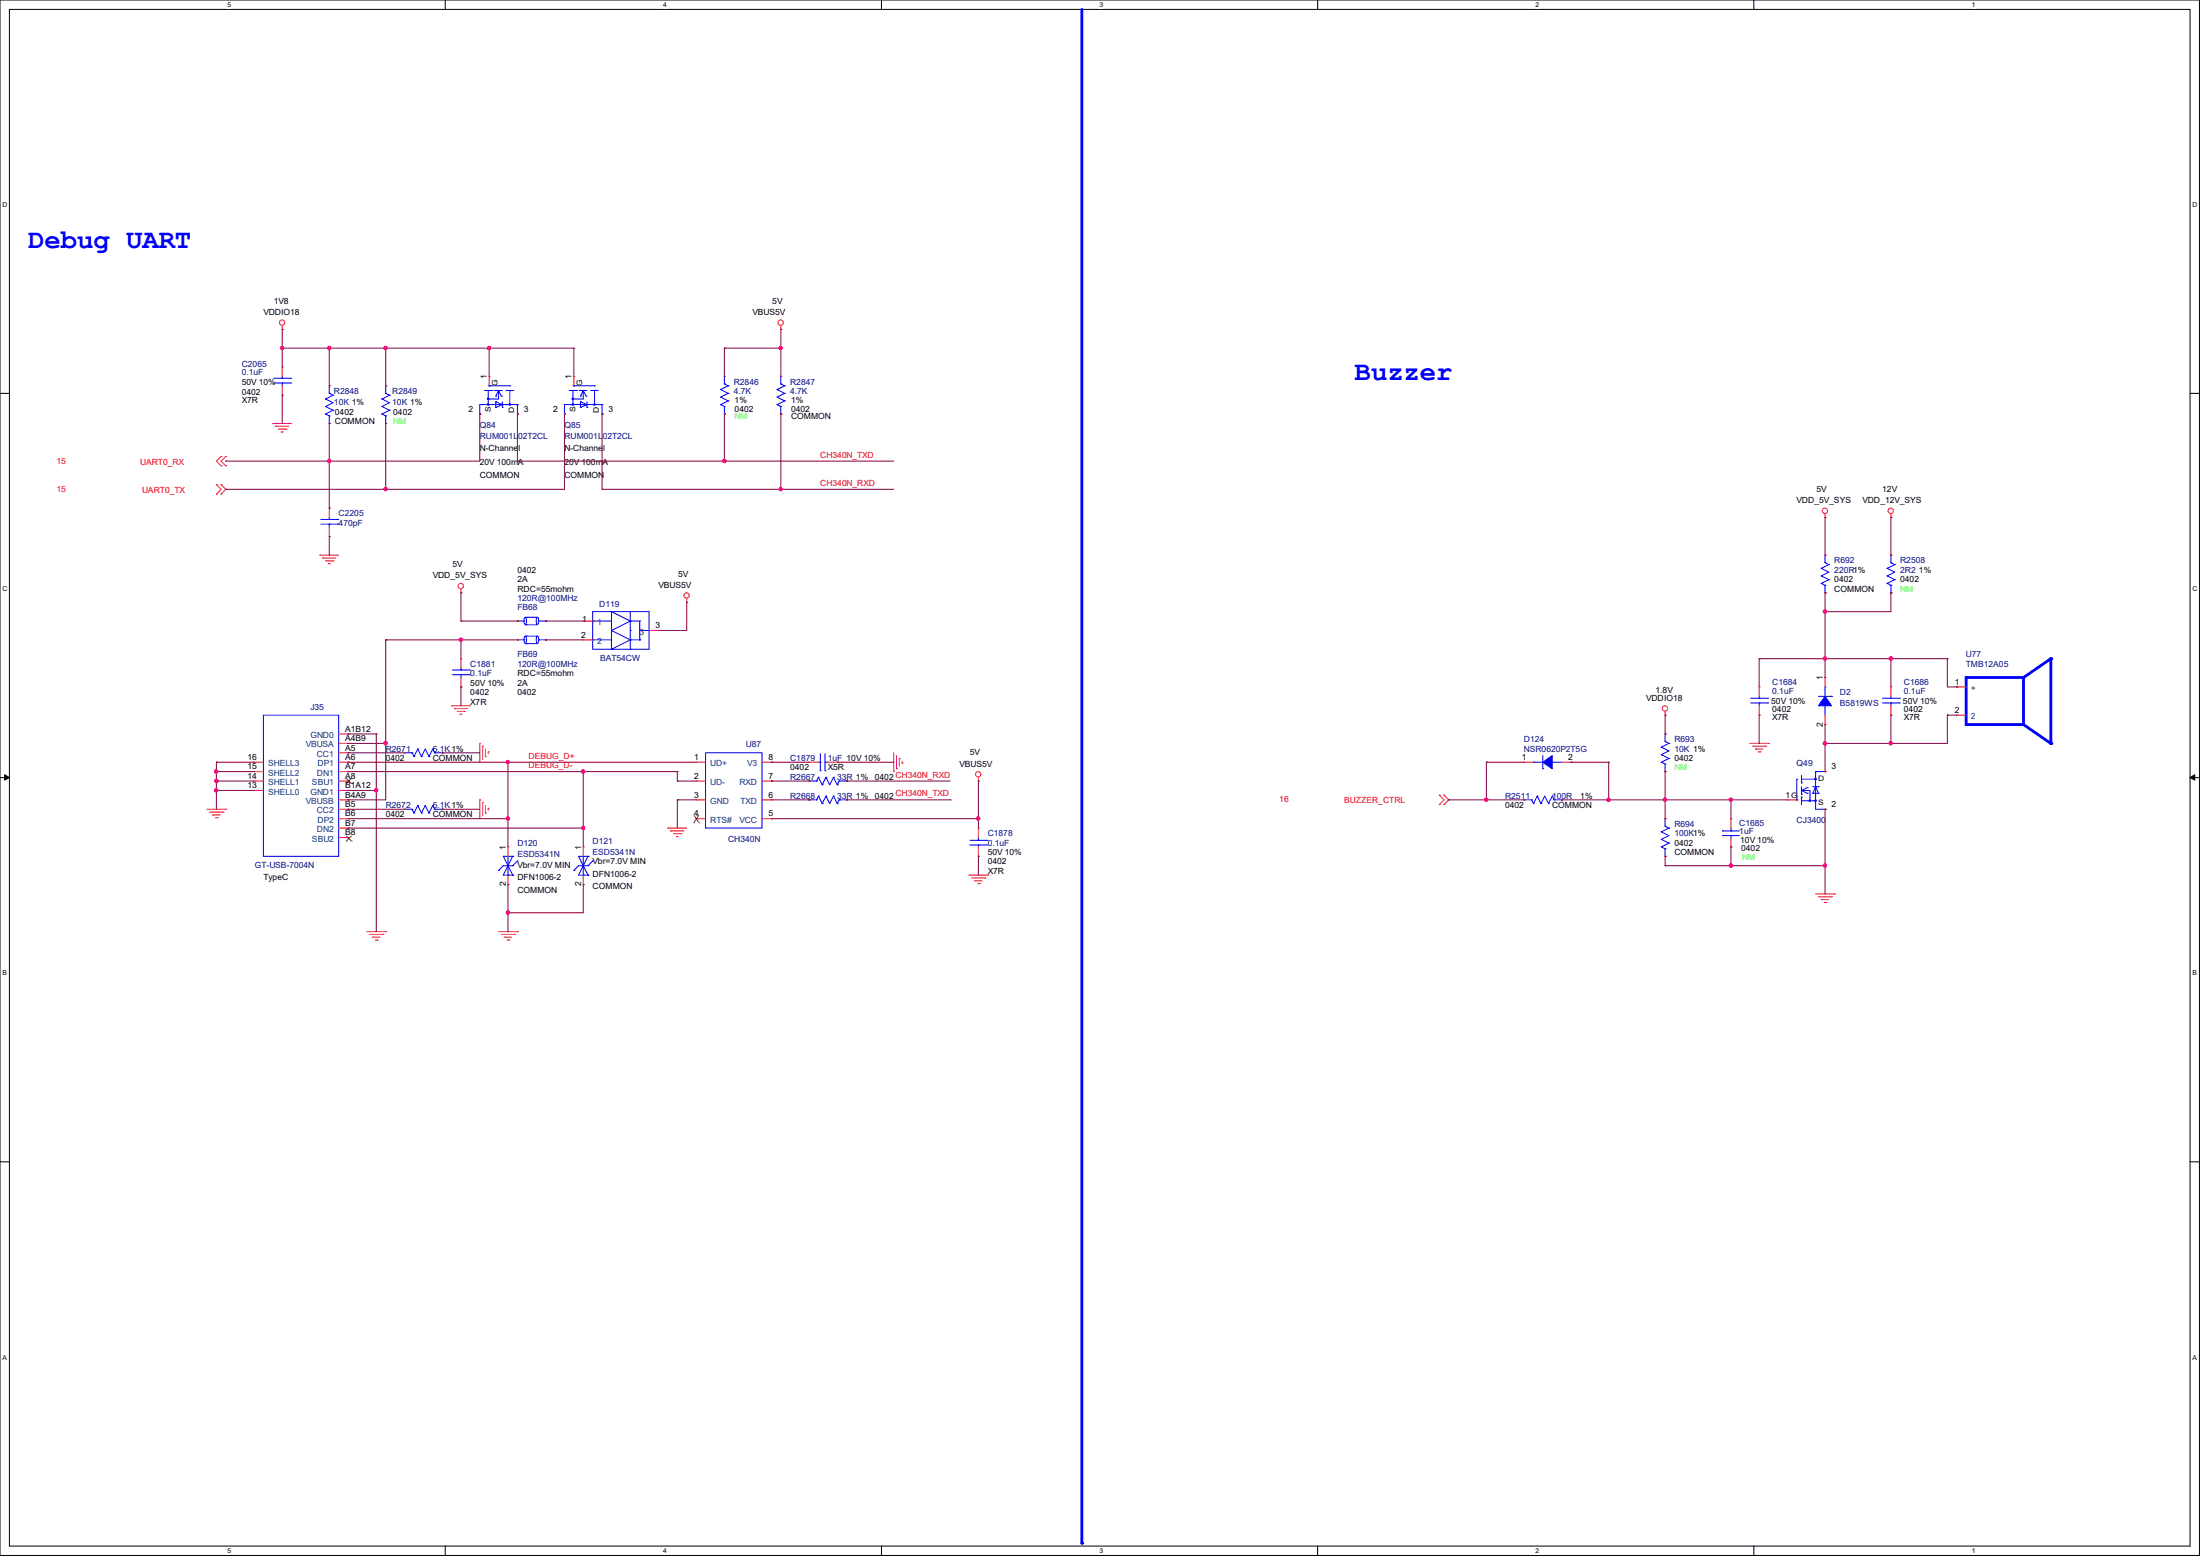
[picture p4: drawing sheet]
<svg xmlns="http://www.w3.org/2000/svg" width="297mm" height="210mm" viewBox="0 0 297 210" stroke-linecap="round" stroke-linejoin="round" font-family="sans-serif">
<path d="M0 0h296.9v209.9h-296.9zM1.3 1.3h294.4v207.4h-294.4z" fill="none" stroke="#000" stroke-width=".14"/>
<g fill="#fff">
<path d="M30.7 .1h.5v1h-.5z"/>
<path d="M30.7 208.8h.5v1h-.5z"/>
</g>
<path d="M60.1 0v1.3M60.1 208.7v1.2" fill="none" stroke="#000" stroke-width=".14"/>
<g fill="#fff">
<path d="M89.5 .1h.5v1h-.5z"/>
<path d="M89.5 208.8h.5v1h-.5z"/>
</g>
<path d="M119 0v1.3M119 208.7v1.2" fill="none" stroke="#000" stroke-width=".14"/>
<g fill="#fff">
<path d="M148.4 .1h.5v1h-.5z"/>
<path d="M148.4 208.8h.5v1h-.5z"/>
</g>
<path d="M177.9 0v1.3M177.9 208.7v1.2" fill="none" stroke="#000" stroke-width=".14"/>
<g fill="#fff">
<path d="M207.3 .1h.5v1h-.5z"/>
<path d="M207.3 208.8h.5v1h-.5z"/>
</g>
<path d="M236.8 0v1.3M236.8 208.7v1.2" fill="none" stroke="#000" stroke-width=".14"/>
<g fill="#fff">
<path d="M266.2 .1h.5v1h-.5z"/>
<path d="M266.2 208.8h.5v1h-.5z"/>
<path d="M.3 27.2h.7v1h-.7z"/>
<path d="M296 27.2h.6v1h-.6z"/>
<path d="M.3 79h.7v1h-.7z"/>
<path d="M296 79h.6v1h-.6z"/>
</g>
<path d="M0 53.1h1.3M295.7 53.1h1.2" fill="none" stroke="#000" stroke-width=".14"/>
<g fill="#fff">
<path d="M.3 130.9h.6v1h-.6z"/>
<path d="M296 130.9h.6v1h-.6z"/>
</g>
<path d="M0 104.9h1.3M295.7 104.9h1.2" fill="none" stroke="#000" stroke-width=".14"/>
<path d="M.6 104.6l.7 .3-.7 .4zM295.7 104.9l.6-.3v.7z" fill="#000" stroke="#000" stroke-width=".14"/>
<g fill="#fff">
<path d="M.3 182.7h.6v1h-.6z"/>
<path d="M296 182.7h.5v1h-.5z"/>
</g>
<path d="M0 156.8h1.3M295.7 156.8h1.2" fill="none" stroke="#000" stroke-width=".14"/>
<path d="M146 1.3v207" fill="none" stroke="#00f" stroke-width=".38"/>
<circle cx="146" cy="208.3" r=".19" fill="#00f"/>
<g fill="none" stroke="#f00" stroke-width=".14">
<path d="M36.8 57.1h.1M36.8 57.1h2.6M37.2 57.5h.1M37.2 57.5h1.8M37.6 57.9h1M38 58.3h.1M38 58.3h.2M38.1 44.4h.1M38.1 49.5h.1M38.1 53.3h.1M38.1 43.9v.5M38.1 49.5v1.3"/>
<path d="M38.1 52.1v1.2M38.6 57.9h.1M44.4 57.1h.1M44.4 52.1h.1M52.1 57.1h.1M52.1 52.1h.1M97.8 50.8h.1M97.8 55.9h.1M105.4 44.4h.1M105.4 43.9v.5M29.2 66.7h.1M29.2 65.4h.1"/>
<path d="M29.2 65.4l.6 .6-.6 .7M29.8 62.9h.1M29.8 61.6h.1M29.8 65.4h.1M29.8 66.7h.1M29.8 61.6l-.6 .6 .6 .7M29.8 65.4l.7 .6-.7 .7M30.5 62.9h.1M30.5 61.6h.1M30.5 61.6l-.7 .6 .7 .7M43.2 74.9h.1M43.2 74.9h2.5"/>
<path d="M43.6 75.3h.1M43.6 75.3h1.7M43.9 75.7h1.1M44.3 76.1h.1M44.3 76.1h.3M44.4 68.6h.1M44.4 72.4h.1M44.4 68.6v1.2M44.4 71.1v1.3M45 75.7h.1M62.2 79.5v.5M246.4 69.8h.1"/>
<path d="M246.4 74.9h.1M246.4 69.3v.5M255.3 69.8h.1M255.3 69.3v.5M45.7 99.1h1.3M47 99.1h.1M61 95.2h.1M61 95.2h2.5M61.3 95.6h.1M61.3 95.6h1.8M61.7 96h1M62.1 96.4h.1"/>
<path d="M62.1 96.4h.3M62.2 80h.1M62.7 96h.1M69.8 86.4h.1M73.7 86.4h.1M92.7 81.3h.1M92.7 80.8v.5M224.8 96.5h.1M224.8 96v.5M237.5 92.7h.1M237.5 96.5h.1M237.5 92.7v1.3"/>
<path d="M237.5 95.2v1.3M246.4 80h.1M255.3 92.7h.1M255.3 96.5h.1M255.3 92.7v1.3M255.3 95.2v1.3M27.9 109.2h2.6M28.3 109.6h1.8M28.7 110h.1M28.7 110h1M29.1 110.4h.2M29.3 110.4h.1"/>
<path d="M30.1 109.6h.1M30.5 109.2h.1M34.3 106.7h.1M34.3 105.4h.1M34.3 104.1h.1M34.3 102.9h.1M34.3 105.4h1.3M34.3 102.9h1.3M34.3 104.1h1.3M34.3 106.7h1.3M45.7 100.3h1.3M45.7 109.2h1.3"/>
<path d="M45.7 111.8h1.3M45.7 107.9h1.3M45.7 110.5h1.3M45.7 105.4h1.3M45.7 102.9h1.3M45.7 101.6h1.3M45.7 104.1h1.3M45.7 106.7h1.3M45.7 113h1.3M47 100.3h.1M47 101.6h.1M47 102.9h.1"/>
<path d="M47 104.1h.1M47 105.4h.1M47 106.7h.1M47 107.9h.1M47 109.2h.1M47 110.5h.1M47 111.8h.1M47 113h.1M64.8 100.3h.1M64.8 107.9h.1M64.8 100.3v2.6M64.8 107.9v2.6"/>
<path d="M65.2 100.7h.1M65.2 108.3h.1M65.2 100.7v1.8M65.2 108.3v1.8M65.5 102.1h.1M65.5 109.7h.1M65.5 101.1v1M65.5 108.7v1M65.9 101.5h.1M65.9 109.1h.1M65.9 101.5v.2M65.9 109.1v.2"/>
<path d="M68.6 114.3h.1M68.6 119.4h.1M68.6 114.3v1.3M68.6 118.1v1.3M90.2 111.8h.1M90.2 111.8h2.5M90.6 112.1h.1M90.6 112.1h1.7M90.9 112.5h1M91.3 112.9h.1M91.3 112.9h.3M91.9 112.5h.1"/>
<path d="M94 107.9h.1M94 110.5h.1M94 102.9h.1M94 105.4h.1M94 107.9h1.2M94 110.5h1.2M94 105.4h1.2M94 102.9h1.2M102.9 107.9h1.2M102.9 110.5h1.2M102.9 105.4h1.2M102.9 102.9h1.2"/>
<path d="M104.1 105.4h.1M104.1 107.9h.1M104.1 102.9h.1M104.1 110.5h.1M120.6 104.1h.1M120.6 101.6v2.5M121 103.8h.1M121 102v1.8M121.4 102.4h.1M121.4 102.4v1M121.8 103h.1M121.8 102.7v.3"/>
<path d="M130.8 118.1h2.5M131.2 118.5h1.8M131.6 118.9h.1M131.6 118.9h1M132 119.3h.2M132.1 105.4h.1M132.1 115.6h.1M132.1 111.8h.1M132.1 104.9v.5M132.1 111.8v1.2M132.1 114.3v1.3M132.2 119.3h.1"/>
<path d="M133 118.5h.1M133.3 118.1h.1M194.3 108.6h.1M194.3 107.3h.1M194.3 107.3l.6 .6-.6 .7M194.9 107.3h.1M194.9 108.6h.1M194.9 107.3l.7 .6-.7 .7M205.7 107.9h.1M205.7 102.9h.1M205.7 102.9h1.3M210.8 107.9h.1"/>
<path d="M210.8 102.9h1.3M212.1 102.9h.1M224.8 115.6h.1M224.8 110.5h.1M236.2 100.3h2.6M236.6 100.7h1.8M237 101.1h.1M237 101.1h1M237.4 101.5h.2M237.6 101.5h.1M238.4 100.7h.1M238.8 100.3h.1"/>
<path d="M49.5 125.7h2.6M49.9 126.1h1.8M50.3 126.5h.1M50.3 126.5h1M50.7 126.9h.2M50.9 126.9h.1M51.7 126.1h.1M52.1 125.7h.1M67.3 125.7h2.5M67.7 126.1h1.8M68.1 126.5h.1M68.1 126.5h1"/>
<path d="M68.5 126.9h.2M68.7 126.9h.1M69.5 126.1h.1M69.8 125.7h.1M245.1 120.6h2.5M245.5 121h1.8M245.9 121.4h.1M245.9 121.4h1M246.3 121.8h.2M246.5 121.8h.1M247.3 121h.1M247.6 120.6h.1"/>
<circle cx="38.1" cy="43.5" r=".36"/>
<circle cx="105.4" cy="43.5" r=".36"/>
<circle cx="62.2" cy="79.1" r=".36"/>
<circle cx="246.4" cy="68.9" r=".36"/>
<circle cx="255.2" cy="68.9" r=".36"/>
<circle cx="92.7" cy="80.4" r=".36"/>
<circle cx="224.8" cy="95.6" r=".36"/>
<circle cx="132.1" cy="104.5" r=".36"/>
</g>
<g fill="none" stroke="#00f" stroke-width=".14">
<path d="M37 51.7h2.2M37 51.1h2.2M38.1 51.1h.1M38.1 51.7h.1M38.1 50.8v.3M38.1 51.7v.4M39.2 51.7h.1M39.2 51.1h.1M43.9 53.8h.1M43.9 54.9h.1M43.9 55.9h.1M43.9 53.8l1.1 .6-1.1 .5"/>
<path d="M43.9 55.9l.5 .2M43.9 54.9l1.1 .5M44.4 53.1h.1M44.4 56.1h.1M44.4 57.1h.1M44.4 52.1h.1M44.4 52.1v1M44.4 56.1v1M44.4 53.1l.6 .2M45 53.3h.1M45 55.4h.1M45 53.3l-1.1 .5"/>
<path d="M45 55.4l-1.1 .5M51.6 53.8h.1M51.6 54.9h.1M51.6 55.9h.1M51.6 53.8l1 .6-1 .5M51.6 55.9l.5 .2M51.6 54.9l1 .5M52.1 53.1h.1M52.1 56.1h.1M52.1 57.1h.1M52.1 52.1h.1M52.1 53.1l.5 .2"/>
<path d="M52.1 52.1v1M52.1 56.1v1M52.6 53.3h.1M52.6 55.4h.1M52.6 53.3l-1 .5M52.6 55.4l-1 .5M97.3 54.6h.1M97.3 52.6h.1M97.3 54.6l.5 .3M97.3 52.6l1 .5M97.8 54.9h.1M97.8 51.8h.1"/>
<path d="M97.8 50.8h.1M97.8 55.9h.1M97.8 51.8l.5 .3M97.8 50.8v1M97.8 54.9v1M98.3 54.1h.1M98.3 53.1h.1M98.3 52.1h.1M98.3 53.1l-1 .5 1 .5M98.3 54.1l-1 .5M98.3 52.1l-1 .5M43.3 70.7h2.3"/>
<path d="M43.3 70.1h2.3M44.4 70.1h.1M44.4 70.7h.1M44.4 69.8v.3M44.4 70.7v.4M45.6 70.7h.1M45.6 70.1h.1M245.9 76.7h.1M245.9 77.7h.1M245.9 78.7h.1M245.9 76.7l1 .5-1 .5M245.9 78.7l.5 .3"/>
<path d="M245.9 77.7l1 .5M246.4 75.9h.1M246.4 79h.1M246.4 74.9h.1M246.4 75.9l.5 .3M246.4 74.9v1M246.4 79v1M246.9 76.2h.1M246.9 78.2h.1M246.9 76.2l-1 .5M246.9 78.2l-1 .5M35.6 96.5h10.1v19.1h-10.1z"/>
<path d="M69.8 86.4h.1M69.8 86.4h1.1M70.8 85.9h.1a.78 .78 0 0 1 0 .9 .77 .77 0 0 1-.1-.9zM71 86.9h.1M71 85.9h.1M71 86.9h1.5M71 85.9h1.5M72.5 85.9h.1a.78 .78 0 0 1 0 .9 .77 .77 0 0 1-.1-.9zM72.6 86.4h1.1M73.7 86.4h.1M236.3 94.9h2.3M236.3 94.2h2.3"/>
<path d="M237.5 94.2h.1M237.5 94.9h.1M237.5 94v.2M237.5 94.9v.3M238.6 94.9h.1M238.6 94.2h.1M246.4 80h.1M254.1 94.9h2.3M254.1 94.2h2.3M255.3 94.2h.1M255.3 94.9h.1M255.3 94v.2"/>
<path d="M255.3 94.9v.3M256.4 94.9h.1M256.4 94.2h.1M67.3 117.5h.1M68.6 118.1h.1M68.6 115.6v2.5M69.2 115.6h.1M69.2 118.1h.1M69.2 116.8h.1M69.2 115.6l-1.3 2.5h1.3M69.2 115.6h-1.3l1.3 2.5M69.2 116.8h-1.3l-.6 .7"/>
<path d="M69.8 116.2h.1M69.8 116.2l-.6 .6M95.2 101.6h7.7v10.2h-7.7zM130.9 113.4h2.3M130.9 114h2.3M132.1 114h.1M132.1 113.4h.1M132.1 113v.4M132.1 114v.3M133.2 113.4h.1M133.2 114h.1M205.7 107.9h.1"/>
<path d="M205.7 107.9h1.1M206.8 107.9h.1M206.8 107.9l.2 .6M207 108.5h.1M207 102.9h.1M207 102.9h1.3M207.5 107.4h.1M207.5 107.4l-.5 1.1M207.5 107.4l.5 1.1M208 108.5h.1M208 108.5l.5-1.1 .5 1.1M208.3 103.8h.1"/>
<path d="M208.3 102v1.8M209 108.5h.1M209.5 107.4h.1M209.5 102.9h.1M209.5 107.4l.3 .5M209.5 107.4l-.5 1.1M209.5 102.9h1.3M209.8 107.9h.1M209.8 107.9h1M210.8 107.9h.1M224.3 112.3h.1M224.3 113.3h.1"/>
<path d="M224.3 114.3h.1M224.3 112.3l1 .5-1 .5M224.3 114.3l.5 .3M224.3 113.3l1 .5M224.8 111.5h.1M224.8 114.6h.1M224.8 115.6h.1M224.8 110.5h.1M224.8 111.5l.5 .3M224.8 110.5v1M224.8 114.6v1M225.3 111.8h.1"/>
<path d="M225.3 113.8h.1M225.3 111.8l-1 .5M225.3 113.8l-1 .5"/>
</g>
<path d="M46.7 105.8h.1M46.7 113.5h.1M46.7 105l.7 .8M46.7 112.8l.7 .7M47.4 105.8h.1M47.4 113.5h.1M47.4 105l-.7 .8M47.4 112.8l-.7 .7M93.7 111h.1M93.7 110l.7 1M94.4 111h.1M94.4 110l-.7 1" fill="none" stroke="#804000" stroke-width=".14"/>
<path d="M208.3 102.9l1.2-.9v1.8z" fill-rule="evenodd" fill="#00f" stroke="#00f" stroke-width=".14"/>
<path d="M265.4 91.4h7.8v6.4h-7.8zM273.2 97.8l3.7 2.5" fill="none" stroke="#00f" stroke-width=".38"/>
<circle cx="276.9" cy="100.3" r=".19" fill="#00f"/>
<path d="M276.9 88.9l-3.7 2.5" fill="none" stroke="#00f" stroke-width=".38"/>
<circle cx="276.9" cy="88.9" r=".19" fill="#00f"/>
<path d="M276.9 88.9v11.4" fill="none" stroke="#00f" stroke-width=".38"/>
<circle cx="276.9" cy="100.3" r=".19" fill="#00f"/>
<g fill="none" stroke="#f00" stroke-width=".14">
<path d="M64.8 55.9h.1M66 50.8h.1M66 50.8v1.3M69.8 55.9h.1M76.2 55.9h.1M77.5 50.8h.1M77.5 50.8v1.3M81.3 55.9h.1M105.4 50.8h.1M105.4 55.9h.1M255.3 74.9h.1M62.2 88.9h.1"/>
<path d="M62.2 92.7h.1M62.2 88.9v1.3M62.2 91.4v1.3M69.8 83.8h.1M73.7 83.8h.1M78.7 83.8h.1M78.7 86.4h.1M78.7 83.8h1.3M78.7 86.4h1.3M87.6 85.1h1.3M88.9 85.1h.1M224.8 99.1h.1"/>
<path d="M246.4 97.8h.1M246.4 91.4h.1M246.4 91.4v1.3M246.4 96.5v1.3M255.3 80h.1M264.2 92.7h.1M264.2 96.5h.1M264.2 92.7h1.2M264.2 96.5h1.2M54.6 101.6h.1M54.6 109.2h.1M59.7 101.6h.1"/>
<path d="M59.7 109.2h.1M78.7 114.3h.1M78.7 119.4h.1M78.7 114.3v1.3M78.7 118.1v1.3M109.2 107.9h.1M109.2 105.4h.1M109.2 102.9h.1M109.2 102.9h1.3M111.8 102.9h1.2M113 102.9h.1M114.3 107.9h.1"/>
<path d="M114.3 105.4h.1M224.8 104.1h.1M233.7 114.3h.1M233.7 110.5h.1M233.7 110.5v1.3M233.7 113v1.3M241.3 107.9h.1M241.3 107.9h1.3M246.4 109.2h.1M246.4 104.1h.1"/>
</g>
<g fill="none" stroke="#00f" stroke-width=".14">
<path d="M64.8 55.9h.1M65.4 52.7h1M65.9 54.6h.1M65.9 53.8h.1M65.9 52.7v1.9M65.9 52.1h2.9M66 52.1h.1M66.4 52.7h.1M66.8 52.7h.1M66.8 52.7h1M66.9 54.2h.1M66.9 55h.1"/>
<path d="M66.9 53.5h.1M66.9 54.2l.9 .4M66.9 54.2v.8M67.3 52.7h.1M67.3 52.7v1.1h-1.4M67.3 52.7l-.4 .8M67.3 52.7l.4 .8M67.7 53.5h.1M67.8 55h.1M67.8 54.6h.1M67.8 54.2v.8M67.8 54.6l-.9 .4"/>
<path d="M68.3 52.7h.1M68.3 52.7h1M68.8 54.6h.1M68.8 52.1h.1M68.8 52.7v1.9M69.8 55.9h.1M69.8 54.6h.1M69.8 54.6v1.3M69.8 54.6h-5v1.3M76.2 55.9h.1M76.8 52.7h1.1M77.3 54.6h.1"/>
<path d="M77.3 53.8h.1M77.3 52.1h3M77.3 52.7v1.9M77.5 52.1h.1M77.9 52.7h.1M78.2 52.7h.1M78.2 52.7h1M78.4 54.2h.1M78.4 55h.1M78.4 53.5h.1M78.4 54.2l.8 .4M78.4 54.2v.8"/>
<path d="M78.7 52.7h.1M78.7 52.7v1.1h-1.4M78.7 52.7l-.3 .8M78.7 52.7l.4 .8M79.1 53.5h.1M79.2 55h.1M79.2 54.6h.1M79.2 54.2v.8M79.2 54.6l-.8 .4M79.8 52.7h.1M79.8 52.7h1M80.3 54.6h.1"/>
<path d="M80.3 52.1h.1M80.3 52.7v1.9M81.3 55.9h.1M81.3 54.6h.1M81.3 54.6h-5.1v1.3M81.3 54.6v1.3M104.9 54.6h.1M104.9 52.6h.1M104.9 54.6l.5 .3M104.9 52.6l1 .5M105.4 54.9h.1M105.4 51.8h.1"/>
<path d="M105.4 50.8h.1M105.4 55.9h.1M105.4 51.8l.5 .3M105.4 50.8v1M105.4 54.9v1M105.9 54.1h.1M105.9 53.1h.1M105.9 52.1h.1M105.9 53.1l-1 .5 1 .5M105.9 54.1l-1 .5M105.9 52.1l-1 .5M254.8 76.7h.1"/>
<path d="M254.8 77.7h.1M254.8 78.7h.1M254.8 76.7l1 .5-1 .5M254.8 78.7l.5 .3M254.8 77.7l1 .5M255.3 75.9h.1M255.3 79h.1M255.3 74.9h.1M255.3 75.9l.5 .3M255.3 74.9v1M255.3 79v1M255.8 76.2h.1"/>
<path d="M255.8 78.2h.1M255.8 76.2l-1 .5M255.8 78.2l-1 .5M61.1 91.1h2.3M61.1 90.4h2.3M62.2 90.4h.1M62.2 91.1h.1M62.2 90.2v.2M62.2 91.1v.3M63.4 91.1h.1M63.4 90.4h.1M69.8 83.8h.1"/>
<path d="M69.8 83.8h1.1M70.8 83.4l.1-.1a.78 .78 0 0 1 0 1 .77 .77 0 0 1-.1-.9zM71 83.3h.1M71 84.3h.1M71 83.3h1.5M71 84.3h1.5M72.5 83.4l.1-.1a.78 .78 0 0 1 0 1 .77 .77 0 0 1-.1-.9zM72.6 83.8h1.1M73.7 83.8h.1M80 82.5h7.6v5.1h-7.6zM80 86.4h.1M80 83.8h.1"/>
<path d="M80 86.4h2.5M80 83.8h2.5M82.5 87.6h.1M82.5 85.1h.1M82.5 85.1l2.6 1.3M85.1 86.4h.1M85.1 87.6h.1M85.1 85.1h.1M85.1 83.8h.1M85.1 83.8l-2.6-1.3v5.1M85.1 86.4l-2.6 1.2M85.1 86.4h1.3"/>
<path d="M85.1 82.5v5.1M85.1 83.8h1.3M85.1 83.8l-2.6 1.3M86.4 86.4h.1M86.4 83.8h.1M86.4 85.1h1.2M86.4 83.8v2.6M87.6 85.1h.1M224.8 99.1h.1M224.8 99.1v1M245.5 94h1.8M246.4 95.2h.1"/>
<path d="M246.4 92.7h.1M246.4 92.7v1.3M246.4 95.2v1.3M247.3 94h.1M255.3 80h.1M54.6 101.6h.1M54.6 109.2h.1M54.6 101.6h1M54.6 109.2h1M55.6 101.6h.1M55.6 109.2h.1M55.6 101.6l.3 .5"/>
<path d="M55.6 109.2l.3 .5M55.9 102.1h.1M55.9 109.7h.1M56.4 101.1h.1M56.4 108.7h.1M56.4 101.1l-.5 1M56.4 101.1l.5 1M56.4 108.7l-.5 1M56.4 108.7l.5 1M56.9 102.1h.1M56.9 109.7h.1M56.9 102.1l.5-1 .5 1"/>
<path d="M56.9 109.7l.5-1 .5 1M57.9 102.1h.1M57.9 109.7h.1M58.4 101.1h.1M58.4 108.7h.1M58.4 101.1l.3 .5M58.4 101.1l-.5 1M58.4 108.7l.3 .5M58.4 108.7l-.5 1M58.7 101.6h.1M58.7 109.2h.1M58.7 101.6h1"/>
<path d="M58.7 109.2h1M59.7 101.6h.1M59.7 109.2h.1M77.5 117.5h.1M78.7 118.1h.1M78.7 115.6v2.5M79.4 115.6h.1M79.4 118.1h.1M79.4 116.8h.1M79.4 115.6l-1.3 2.5h1.3M79.4 115.6h-1.3l1.3 2.5M79.4 116.8h-1.3l-.6 .7"/>
<path d="M80 116.2h.1M80 116.2l-.6 .6M109.2 107.9h.1M109.2 105.4h.1M109.2 107.9h1M109.2 105.4h1M110.2 107.9h.1M110.2 105.4h.1M110.5 107.4h.1M110.5 104.9h.1M110.5 107.4l-.3 .5M110.5 107.4l.5 1.1"/>
<path d="M110.5 104.9l-.3 .5M110.5 104.9l.5 1M110.5 102.9h.2M110.7 102.9h.1M110.7 104h.1M110.7 101.7v2.3M111 108.5h.1M111 105.9h.1M111.4 104h.1M111.4 102.9h.1M111.4 102.9h.4M111.4 101.7v2.3"/>
<path d="M111.5 107.4h.1M111.5 104.9h.1M111.5 107.4l.5 1.1 .5-1.1M111.5 107.4l-.5 1.1M111.5 104.9l.5 1 .5-1M111.5 104.9l-.5 1M112.5 107.4h.1M112.5 104.9h.1M112.5 107.4l.5 1.1M112.5 104.9l.5 1M113 108.5h.1M113 105.9h.1"/>
<path d="M113.3 107.9h.1M113.3 105.4h.1M113.3 107.9l-.3 .6M113.3 107.9h1M113.3 105.4l-.3 .5M113.3 105.4h1M114.3 107.9h.1M114.3 105.4h.1M224.3 100.8h.1M224.3 101.9h.1M224.3 102.9h.1M224.3 100.8l1 .5-1 .6"/>
<path d="M224.3 102.9l.5 .2M224.3 101.9l1 .5M224.8 100.1h.1M224.8 103.1h.1M224.8 104.1h.1M224.8 100.1l.5 .2M224.8 103.1v1M225.3 100.3h.1M225.3 102.4h.1M225.3 100.3l-1 .5M225.3 102.4l-1 .5M232.5 112.1h.1"/>
<path d="M232.5 112.8h.1M232.5 112.1h2.3M232.5 112.8h2.3M233.7 112.8h.1M233.7 112.1h.1M233.7 111.8v.3M233.7 112.8v.2M242.6 107.9h.1M242.6 105.2h.1M242.6 105.2v2.9M243.2 105.7h.1M243.2 106.7h.1"/>
<path d="M243.2 107.2h.1M243.2 107.6h.1M243.2 104.6v1.1M243.2 106.2v1M243.2 107.6v1M243.2 105.2h1.9M243.2 106.7h1.1v1.4M243.2 108.1h1.9M243.2 106.7l.8 .4M244 107.1h.1M244 106.3h.1M244 106.3l-.8 .4"/>
<path d="M244.3 108.1h.1M244.7 107.1h.1M244.7 106.2h.8M244.7 107.1h.8M245.1 105.2h.1M245.1 106.2h.1M245.1 108.1h.1M245.1 104.1h.1M245.1 104.1v5.1h1.3M245.1 104.1h1.3M245.1 106.2l-.4 .9M245.1 106.2l.4 .9"/>
<path d="M245.5 106.2h.1M245.5 107.1h.1M246.4 104.1h.1M246.4 109.2h.1"/>
<circle cx="65.9" cy="53.8" r=".11"/>
<circle cx="65.9" cy="54.6" r=".11"/>
<circle cx="68.8" cy="54.6" r=".11"/>
<circle cx="77.3" cy="53.8" r=".11"/>
<circle cx="77.3" cy="54.6" r=".11"/>
<circle cx="80.2" cy="54.6" r=".11"/>
<circle cx="244.3" cy="108.1" r=".11"/>
<circle cx="245.1" cy="105.1" r=".11"/>
<circle cx="245.1" cy="108.1" r=".11"/>
</g>
<path d="M246.4 94l.9 1.2h-1.8z" fill-rule="evenodd" fill="#00f" stroke="#00f" stroke-width=".14"/>
<g fill="none" stroke="#800040" stroke-width=".14">
<path d="M38.1 44.4h.1M38.1 47h.1M38.1 53.3h.1M38.1 44.4v5.1M38.1 53.3v3.8M38.1 47h39.4M44.4 47h.1M44.4 57.1h.1M44.4 47v5.1M44.4 57.1v11.5M52.1 47h.1M52.1 57.1h.1"/>
<path d="M52.1 47v5.1M52.1 57.1v8.9M64.8 55.9h.1M64.8 55.9v6.3h-34.3M66 47h.1M66 47v3.8M69.8 55.9h.1M69.8 55.9v6.3M76.2 55.9h.1M76.2 55.9v10.1h-45.7M77.5 47h.1M77.5 47v3.8"/>
<path d="M81.3 55.9h.1M81.3 55.9v10.1M97.8 47h.1M97.8 55.9h.1M97.8 47h7.6M97.8 47v3.8M97.8 55.9v6.3M105.4 44.4h.1M105.4 47h.1M105.4 55.9h.1M105.4 44.4v6.4M105.4 55.9v10.1"/>
<path d="M30.5 62.2h.1M30.5 66h.1M44.4 62.2h.1M44.4 68.6h.1M44.4 72.4h.1M44.4 72.4v2.5M52.1 66h.1M69.8 62.2h.1M69.8 62.2h50.8M81.3 66h.1M81.3 66h39.3M97.8 62.2h.1"/>
<path d="M105.4 66h.1M246.4 69.8h.1M246.4 69.8v5.1M255.3 69.8h.1M255.3 69.8v5.1M47 99.1h.1M47 99.1h3.8M50.8 99.1h.1M50.8 99.1v26.6M52.1 86.4h.1M52.1 86.4v21.5h-5.1M52.1 86.4h17.7"/>
<path d="M62.2 80h.1M62.2 83.8h.1M62.2 86.4h.1M62.2 92.7h.1M62.2 80v3.8M62.2 86.4v2.5M62.2 92.7v2.5M62.2 83.8h7.6M73.7 83.8h.1M73.7 86.4h.1M73.7 83.8h5M73.7 86.4h5"/>
<path d="M88.9 85.1h.1M92.7 81.3h.1M92.7 81.3v3.8h-3.8M224.8 96.5h.1M224.8 96.5v2.6M237.5 88.9h.1M237.5 96.5h.1M237.5 88.9v3.8M237.5 96.5v3.8M237.5 88.9h25.4M246.4 80h.1M246.4 88.9h.1"/>
<path d="M246.4 97.8h.1M246.4 82.5h.1M246.4 80v11.4M246.4 97.8v6.3M255.3 80h.1M255.3 88.9h.1M255.3 96.5h.1M255.3 80v2.5h-8.9M255.3 88.9v3.8M255.3 96.5v3.8M262.9 88.9h.1M262.9 96.5h.1"/>
<path d="M262.9 88.9v3.8h1.3M262.9 96.5v3.8h-16.5M262.9 96.5h1.3M264.2 92.7h.1M29.2 102.9h.1M29.2 104.1h.1M29.2 105.4h.1M29.2 106.7h.1M29.2 102.9h5.1M29.2 104.1h5.1M29.2 106.7h5.1M29.2 102.9v6.3"/>
<path d="M29.2 105.4h5.1M47 100.3h.1M47 101.6h.1M47 102.9h.1M47 104.1h.1M47 106.7h.1M47 107.9h.1M47 109.2h.1M47 110.5h.1M47 111.8h.1M47 100.3h5.1M47 101.6h7.6"/>
<path d="M47 102.9h47M47 104.1h44.4M47 106.7h3.8M47 109.2h7.6M47 110.5h21.6M47 111.8h31.7M50.8 106.7h.1M52.1 100.3h.1M59.7 101.6h.1M59.7 109.2h.1M59.7 101.6h5.1M59.7 109.2h5.1"/>
<path d="M68.6 102.9h.1M68.6 110.5h.1M68.6 119.4h.1M68.6 102.9v11.4M68.6 119.4v6.3M78.7 104.1h.1M78.7 111.8h.1M78.7 119.4h.1M78.7 104.1v10.2M78.7 119.4v3.8h-10.1M91.4 107.9h.1M91.4 104.1h.1"/>
<path d="M91.4 105.4h.1M91.4 107.9h2.6M91.4 105.4h2.6M91.4 104.1v1.3M91.4 107.9v3.9M104.1 102.9h.1M104.1 110.5h.1M104.1 105.4h.1M104.1 107.9h5.1M104.1 102.9h5.1M104.1 110.5h28M104.1 105.4h5.1"/>
<path d="M109.2 107.9h.1M113 102.9h.1M113 102.9h7.6M114.3 105.4h.1M114.3 107.9h14M114.3 105.4h14M128.3 107.9h.1M132.1 105.4h.1M132.1 115.6h.1M132.1 110.5h.1M132.1 105.4v6.4M132.1 115.6v2.5"/>
<path d="M195.6 107.9h.1M195.6 107.9h10.1M200.7 102.9h.1M200.7 107.9h.1M200.7 102.9h5M200.7 102.9v5M210.8 107.9h.1M210.8 107.9h30.5M212.1 102.9h.1M212.1 102.9h5.1M217.2 102.9h.1M217.2 107.9h.1"/>
<path d="M217.2 102.9v5M224.8 104.1h.1M224.8 107.9h.1M224.8 115.6h.1M224.8 116.8h.1M224.8 104.1v6.4M224.8 115.6v1.2M224.8 116.8h21.6M233.7 107.9h.1M233.7 114.3h.1M233.7 116.8h.1M233.7 107.9v2.6"/>
<path d="M233.7 114.3v2.5M246.4 100.3h.1M246.4 109.2h.1M246.4 116.8h.1M246.4 109.2v11.4M255.3 100.3h.1M68.6 123.2h.1"/>
</g>
<g fill="#f0f" stroke="#f0f" stroke-width=".14">
<circle cx="246.4" cy="82.5" r=".23"/>
<circle cx="246.4" cy="88.9" r=".23"/>
<circle cx="246.4" cy="100.3" r=".23"/>
<circle cx="224.8" cy="107.9" r=".23"/>
<circle cx="233.7" cy="107.9" r=".23"/>
<circle cx="246.4" cy="116.8" r=".23"/>
<circle cx="233.7" cy="116.8" r=".23"/>
<circle cx="255.2" cy="88.9" r=".23"/>
<circle cx="255.2" cy="100.3" r=".23"/>
<circle cx="62.2" cy="86.3" r=".23"/>
<circle cx="50.8" cy="106.7" r=".23"/>
<circle cx="52" cy="100.3" r=".23"/>
<circle cx="68.6" cy="110.5" r=".23"/>
<circle cx="68.6" cy="102.8" r=".23"/>
<circle cx="78.7" cy="111.7" r=".23"/>
<circle cx="78.7" cy="104.1" r=".23"/>
<circle cx="68.6" cy="123.2" r=".23"/>
<circle cx="29.2" cy="104.1" r=".23"/>
<circle cx="29.2" cy="106.7" r=".23"/>
<circle cx="29.2" cy="105.4" r=".23"/>
<circle cx="217.1" cy="107.9" r=".23"/>
<circle cx="200.6" cy="107.9" r=".23"/>
<circle cx="132.1" cy="110.5" r=".23"/>
<circle cx="38.1" cy="47" r=".23"/>
<circle cx="44.4" cy="47" r=".23"/>
<circle cx="52" cy="47" r=".23"/>
<circle cx="66" cy="47" r=".23"/>
<circle cx="105.4" cy="47" r=".23"/>
<circle cx="97.8" cy="62.2" r=".23"/>
<circle cx="52" cy="66" r=".23"/>
<circle cx="105.4" cy="66" r=".23"/>
<circle cx="44.4" cy="62.2" r=".23"/>
</g>
<g font-size="3.7" fill="#00f">
<text x="3.8" y="33.5">Debug UART</text>
<text x="182.9" y="51.3">Buzzer</text>
</g>
<g font-size="1.1">
<text x="37" y="41">1V8</text>
<text x="104.3" y="41">5V</text>
<text x="35.6" y="42.5">VDDIO18</text>
<text x="101.6" y="42.5">VBUS5V</text>
<text x="32.6" y="52">50V 10%</text>
<text x="32.6" y="53.3">0402</text>
<text x="65.7" y="51.2" transform="rotate(-90 65.7 51.2)">1</text>
<text x="77.2" y="51.2" transform="rotate(-90 77.2 51.2)">1</text>
<text x="32.6" y="54.4">X7R</text>
<text x="45.2" y="56">0402</text>
<text x="45.2" y="57.2">COMMON</text>
<text x="53.1" y="56">0402</text>
<text x="63.2" y="55.6">2</text>
<text x="70.7" y="55.6">3</text>
<text x="74.7" y="55.6">2</text>
<text x="82.2" y="55.6">3</text>
<text x="99.2" y="54.4">1%</text>
<text x="99.2" y="55.6">0402</text>
<text x="106.8" y="54.4">1%</text>
<text x="106.8" y="55.6">0402</text>
<text x="106.8" y="56.6">COMMON</text>
<text x="64.8" y="60.9">N-Channel</text>
<text x="64.8" y="62.7">20V 100mA</text>
<text x="64.8" y="64.5">COMMON</text>
<text x="76.2" y="60.9">N-Channel</text>
<text x="76.2" y="62.7">20V 100mA</text>
<text x="76.2" y="64.5">COMMON</text>
<text x="242.5" y="67.9">VDD_5V_SYS</text>
<text x="245.2" y="66.4">5V</text>
<text x="251.4" y="67.9">VDD_12V_SYS</text>
<text x="254.1" y="66.4">12V</text>
<text x="61.1" y="76.5">5V</text>
<text x="69.8" y="77.3">0402</text>
<text x="91.6" y="77.8">5V</text>
<text x="259.1" y="77.3">1%</text>
<text x="58.4" y="78.1">VDD_5V_SYS</text>
<text x="69.8" y="78.6">2A</text>
<text x="69.8" y="79.8">RDC=55mohm</text>
<text x="78.6" y="83.9">1</text>
<text x="88.9" y="79.3">VBUS5V</text>
<text x="247.6" y="78.6">0402</text>
<text x="247.6" y="79.8">COMMON</text>
<text x="256.5" y="78.6">0402</text>
<text x="78.5" y="86.1">2</text>
<text x="88.5" y="84.8">3</text>
<text x="63.5" y="92.5">50V 10%</text>
<text x="63.5" y="93.8">0402</text>
<text x="63.5" y="95.1">X7R</text>
<text x="69.8" y="92.5">2A</text>
<text x="69.8" y="93.8">0402</text>
<text x="69.8" y="91.3">RDC=55mohm</text>
<text x="222.2" y="94.6">VDDIO18</text>
<text x="223.5" y="93.6">1.8V</text>
<text x="239.1" y="95">50V 10%</text>
<text x="246.1" y="91.8" transform="rotate(-90 246.1 91.8)">1</text>
<text x="256.9" y="95">50V 10%</text>
<text x="263.9" y="92.4">1</text>
<text x="46.6" y="98.8">A1B12</text>
<text x="46.6" y="100">A4B9</text>
<text x="46.6" y="101.3">A5</text>
<text x="130.9" y="101.9">5V</text>
<text x="239.2" y="96.1">0402</text>
<text x="239.2" y="97.2">X7R</text>
<text x="246.1" y="98.1" transform="rotate(-90 246.1 98.1)">2</text>
<text x="257" y="96.1">0402</text>
<text x="257" y="97.2">X7R</text>
<text x="263.9" y="96.2">2</text>
<text x="33.4" y="106.4">13</text>
<text x="33.4" y="105.1">14</text>
<text x="33.4" y="103.8">15</text>
<text x="33.4" y="102.6">16</text>
<text x="46.6" y="102.6">A6</text>
<text x="46.6" y="103.8">A7</text>
<text x="46.6" y="105.1">A8</text>
<text x="46.6" y="106.4">B1A12</text>
<text x="46.6" y="107.7">B4A9</text>
<text x="52.1" y="102.7">0402</text>
<text x="58.4" y="102.7">COMMON</text>
<text x="93.7" y="107.7">3</text>
<text x="93.7" y="102.6">1</text>
<text x="93.7" y="105.1">2</text>
<text x="103.7" y="105.1">7</text>
<text x="103.7" y="107.7">6</text>
<text x="103.7" y="102.6">8</text>
<text x="106.7" y="104">0402</text>
<text x="111.7" y="104">X5R</text>
<text x="118.1" y="107.8">0402</text>
<text x="118.1" y="105.2">0402</text>
<text x="129.5" y="103.5">VBUS5V</text>
<text x="205.5" y="102.6">1</text>
<text x="211.7" y="102.6">2</text>
<text x="213.3" y="107.8">1%</text>
<text x="226" y="102.7">0402</text>
<text x="241" y="107.7">1</text>
<text x="247.2" y="103.8">3</text>
<text x="46.6" y="108.9">B5</text>
<text x="46.6" y="110.2">B6</text>
<text x="46.6" y="111.5">B7</text>
<text x="46.6" y="112.7">B8</text>
<text x="52.1" y="110.3">0402</text>
<text x="58.4" y="110.3">COMMON</text>
<text x="93.7" y="110.2">4</text>
<text x="103.7" y="110.2">5</text>
<text x="203.2" y="109.1">0402</text>
<text x="209.5" y="109.1">COMMON</text>
<text x="234.9" y="113.7">10V 10%</text>
<text x="247.2" y="108.9">2</text>
<text x="35.6" y="118.8">TypeC</text>
<text x="68.3" y="119.6" transform="rotate(-90 68.3 119.6)">2</text>
<text x="68.3" y="114.7" transform="rotate(-90 68.3 114.7)">1</text>
<text x="69.8" y="117.2">Vbr=7.0V MIN</text>
<text x="69.8" y="118.8">DFN1006-2</text>
<text x="78.4" y="119.6" transform="rotate(-90 78.4 119.6)">2</text>
<text x="78.4" y="114.7" transform="rotate(-90 78.4 114.7)">1</text>
<text x="80" y="116.7">Vbr=7.0V MIN</text>
<text x="80" y="118.3">DFN1006-2</text>
<text x="80" y="120">COMMON</text>
<text x="133.3" y="115.4">50V 10%</text>
<text x="133.3" y="116.7">0402</text>
<text x="133.3" y="117.9">X7R</text>
<text x="226" y="114.1">0402</text>
<text x="226" y="115.4">COMMON</text>
<text x="235.1" y="114.9">0402</text>
<text x="69.8" y="120.5">COMMON</text>
</g>
<g font-size="1.1" fill="#000080">
<text x="32.6" y="49.5">C2065</text>
<text x="32.6" y="50.6">0.1uF</text>
<text x="45.1" y="53.2">R2848</text>
<text x="53" y="53.2">R2849</text>
<text x="99.1" y="51.9">R2846</text>
<text x="99.1" y="53.2">4.7K</text>
<text x="106.7" y="51.9">R2847</text>
<text x="106.7" y="53.2">4.7K</text>
<text x="45.1" y="54.7">10K 1%</text>
<text x="53" y="54.7">10K 1%</text>
<text x="64.8" y="57.7">Q84</text>
<text x="64.8" y="59.3">RUM001L02T2CL</text>
<text x="76.2" y="57.7">Q85</text>
<text x="76.2" y="59.3">RUM001L02T2CL</text>
<text x="45.7" y="69.7">C2205</text>
<text x="45.7" y="71">470pF</text>
<text x="247.6" y="76">R692</text>
<text x="247.6" y="77.3">220R1%</text>
<text x="256.5" y="76">R2508</text>
<text x="256.5" y="77.3">2R2</text>
<text x="69.8" y="82.4">FB68</text>
<text x="69.8" y="81.1">120R@100MHz</text>
<text x="80.9" y="81.9">D119</text>
<text x="69.8" y="88.7">FB69</text>
<text x="81" y="89.2">BAT54CW</text>
<text x="265.4" y="88.7">U77</text>
<text x="41.9" y="95.8">J35</text>
<text x="63.5" y="90">C1881</text>
<text x="63.5" y="91.3">0.1uF</text>
<text x="69.8" y="90">120R@100MHz</text>
<text x="239.2" y="92.4">C1684</text>
<text x="239.2" y="93.7">0.1uF</text>
<text x="248.4" y="93.8">D2</text>
<text x="248.4" y="95.3">B5819WS</text>
<text x="257" y="92.4">C1686</text>
<text x="257" y="93.7">0.1uF</text>
<text x="265.4" y="90">TMB12A05</text>
<text x="52.1" y="101.4">R2671</text>
<text x="58.4" y="101.4">5.1K1%</text>
<text x="100.7" y="100.8">U87</text>
<text x="205.7" y="100.2">D124</text>
<text x="205.7" y="101.4">NSR0620P2T5G</text>
<text x="226" y="100.2">R693</text>
<text x="226" y="101.4">10K 1%</text>
<text x="106.7" y="107.8">R2668</text>
<text x="106.7" y="105.2">R2667</text>
<text x="106.7" y="102.7">C1879</text>
<text x="111.7" y="102.7">1uF 10V 10%</text>
<text x="113" y="107.8">33R 1%</text>
<text x="113" y="105.2">33R 1%</text>
<text x="203.2" y="107.8">R2511</text>
<text x="209.5" y="107.8">100R</text>
<text x="242.5" y="103.3">Q49</text>
<text x="52.1" y="109.1">R2672</text>
<text x="58.4" y="109.1">5.1K1%</text>
<text x="80" y="113.9">D121</text>
<text x="98.3" y="113.6">CH340N</text>
<text x="133.3" y="112.9">C1878</text>
<text x="226" y="111.6">R694</text>
<text x="226" y="112.9">100K1%</text>
<text x="234.8" y="111.5">C1685</text>
<text x="234.8" y="112.6">1uF</text>
<text x="242.5" y="111.1">CJ3400</text>
<text x="34.4" y="117.2">GT-USB-7004N</text>
<text x="69.8" y="114.1">D120</text>
<text x="69.8" y="115.7">ESD5341N</text>
<text x="80" y="115.4">ESD5341N</text>
<text x="133.3" y="114.1">0.1uF</text>
</g>
<g font-size="1.1" fill="#0f0">
<text x="53.1" y="57.2">NM</text>
<text x="99.2" y="56.6">NM</text>
<text x="256.5" y="79.8">NM</text>
<text x="226" y="104">NM</text>
<text x="235.2" y="116">NM</text>
</g>
<g font-size="1.1" fill="#f00">
<text x="7.6" y="62.6">15</text>
<text x="18.9" y="62.8">UART0_RX</text>
<text x="110.7" y="61.8">CH340N_TXD</text>
<text x="110.7" y="65.6">CH340N_RXD</text>
<text x="7.6" y="66.4">15</text>
<text x="19.2" y="66.5">UART0_TX</text>
<text x="71.4" y="102.4">DEBUG_D+</text>
<text x="71.4" y="103.7">DEBUG_D-</text>
<text x="120.9" y="104.9">CH340N_RXD</text>
<text x="120.9" y="107.5">CH340N_TXD</text>
<text x="172.7" y="108.3">16</text>
<text x="181.5" y="108.4">BUZZER_CTRL</text>
</g>
<g font-size="1.1" fill="#004080">
<text x="80.6" y="84.4">1</text>
<text x="80.6" y="86.9">2</text>
<text x="86.4" y="85.6">3</text>
<text x="266" y="93.3">+</text>
<text x="41.3" y="100.9">VBUSA</text>
<text x="41.9" y="99.6">GND0</text>
<text x="266" y="97.1">2</text>
<text x="36.2" y="107.2">SHELL0</text>
<text x="36.2" y="106">SHELL1</text>
<text x="36.2" y="104.7">SHELL2</text>
<text x="36.2" y="103.4">SHELL3</text>
<text x="41.9" y="107.2">GND1</text>
<text x="42.1" y="106">SBU1</text>
<text x="42.8" y="102.2">CC1</text>
<text x="42.8" y="104.7">DN1</text>
<text x="42.9" y="103.4">DP1</text>
<text x="95.9" y="103.4">UD+</text>
<text x="95.9" y="106">UD-</text>
<text x="99.8" y="106">RXD</text>
<text x="100.9" y="103.4">V3</text>
<text x="41.3" y="108.5">VBUSB</text>
<text x="42.1" y="113.6">SBU2</text>
<text x="42.8" y="109.8">CC2</text>
<text x="42.8" y="112.3">DN2</text>
<text x="42.9" y="111">DP2</text>
<text x="95.9" y="108.5">GND</text>
<text x="95.9" y="111">RTS#</text>
<text x="99.8" y="111">VCC</text>
<text x="100" y="108.5">TXD</text>
</g>
<g font-size="1">
<text x="67.1" y="52.1" transform="rotate(-90 67.1 52.1)">G</text>
<text x="78.6" y="52.1" transform="rotate(-90 78.6 52.1)">G</text>
<text x="66.3" y="55.6" transform="rotate(-90 66.3 55.6)">S</text>
<text x="69.4" y="55.8" transform="rotate(-90 69.4 55.8)">D</text>
<text x="77.7" y="55.6" transform="rotate(-90 77.7 55.6)">S</text>
<text x="80.9" y="55.8" transform="rotate(-90 80.9 55.8)">D</text>
<text x="241.8" y="107.7">G</text>
<text x="245.5" y="105.4">D</text>
<text x="245.5" y="108.6">S</text>
</g>
<g font-size=".9">
<text x="30.7" y=".9">5</text>
<text x="89.5" y=".9">4</text>
<text x="148.4" y=".9">3</text>
<text x="207.3" y=".9">2</text>
<text x="266.2" y=".9">1</text>
<text x=".3" y="28">D</text>
<text x="296" y="28">D</text>
<text x=".3" y="79.8">C</text>
<text x="296" y="79.8">C</text>
<text x=".3" y="131.7">B</text>
<text x="296" y="131.7">B</text>
<text x=".3" y="183.5">A</text>
<text x="296" y="183.5">A</text>
<text x="30.7" y="209.6">5</text>
<text x="89.5" y="209.6">4</text>
<text x="148.4" y="209.6">3</text>
<text x="207.3" y="209.6">2</text>
<text x="266.2" y="209.6">1</text>
</g>
</svg>
